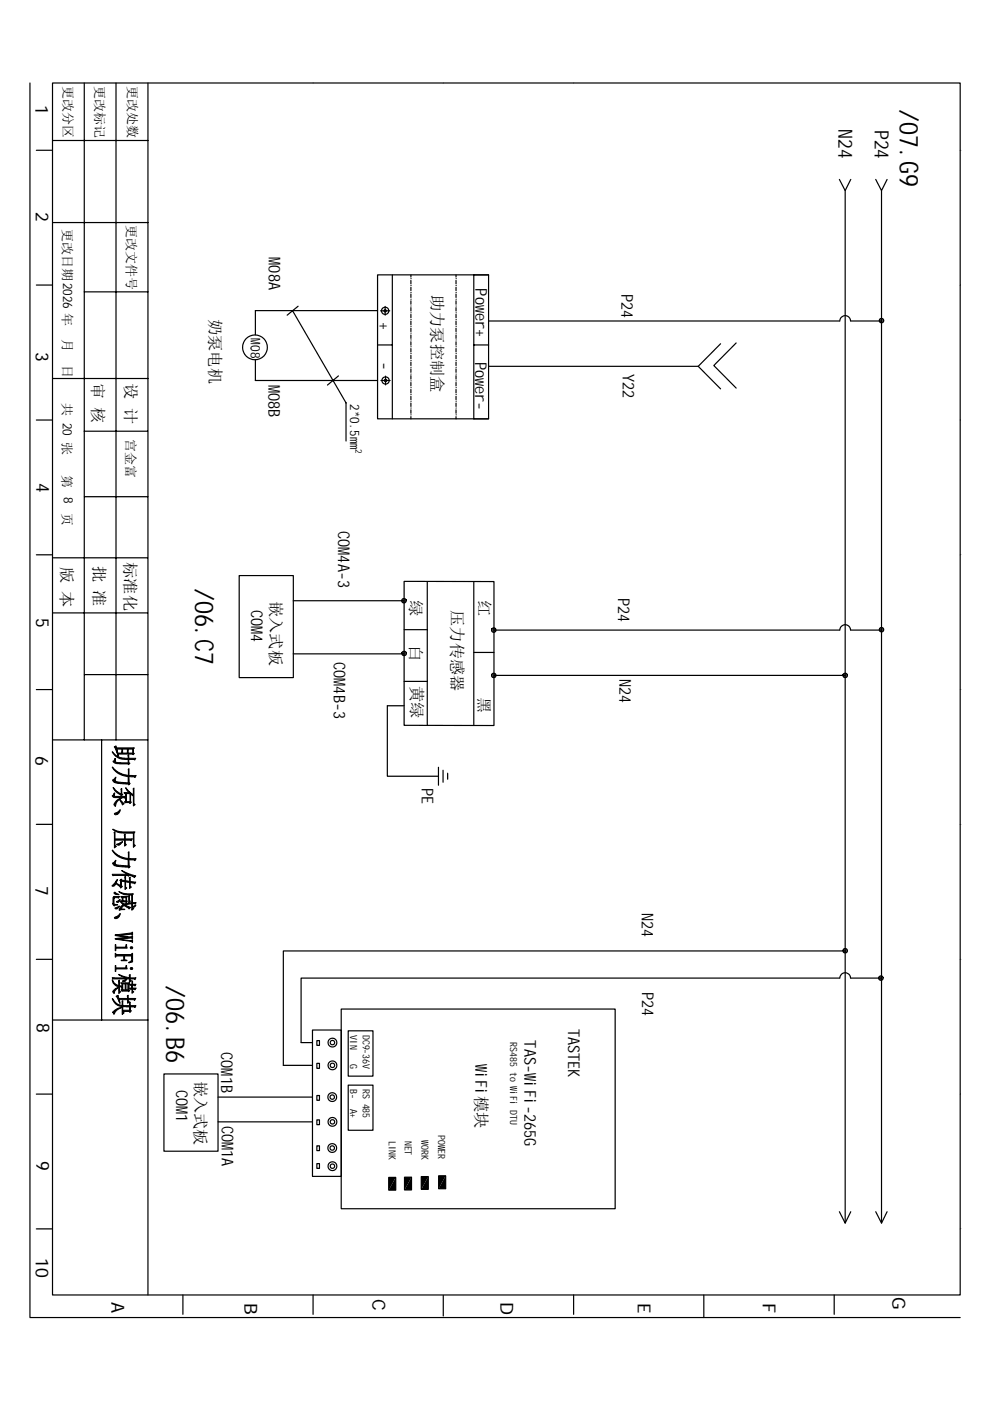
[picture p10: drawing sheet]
<svg xmlns="http://www.w3.org/2000/svg" width="210mm" height="297mm" viewBox="0 0 210 297" stroke-linecap="round" stroke-linejoin="round" font-family="sans-serif">
<g fill="none" stroke="#000" stroke-width=".25">
<path d="M6.3 17.6v261.7h197.3M11.1 17.6h192.5v257h-192.5zM17.9 17.6v139.3M24.6 17.6v139.3M31.4 17.6v257M7.7 31.9h3.4M11.1 29.8h20.3M178 38l1.2 2.4M180.4 38l-1.2 2.4v218.9M185.7 38l1.2 2.4 1.2-2.4M11.2 47.2h20.2M80.1 58.3h23.5v30.5h-23.5z"/>
<path d="M83.2 58.3v30.5M87.1 58.3v.4M87.1 59.5v.7M87.1 59.1h.1M96.7 59.1h.1M96.7 58.3v.4M96.7 59.5v.7M103.6 58.3h-3.1v30.5h3.1M186.9 40.4v218.9M7.7 60.4h3.4M17.9 61.9h13.5M53.2 73.8h.1"/>
<path d="M54.1 76.3v4.4h26M62 65.9l11.4 19.5v8.1M63.2 64.9l-2.3 1.9M71.8 79.7l-2.4 1.9M80.1 73.1h3.1M80.1 65.9h-26v5.1M80.7 65.9h1.9M81.7 65v1.8M81.7 79.7v1.9M87.1 60.9v.7M87.1 62.3v.8M87.1 63.8v.7"/>
<path d="M87.1 65.2v.7M87.1 66.7v.7M87.1 68.1v.8M87.1 69.6v.7M87.1 71v.7M87.1 72.5v.7M87.1 73.9v.7M87.1 75.3v.8M87.1 76.8v.7M87.1 78.2v.7M87.1 79.7v.7M87.1 60.5h.1"/>
<path d="M87.1 62h.1M87.1 63.4h.1M87.1 64.9h.1M87.1 66.3h.1M87.1 67.8h.1M87.1 69.2h.1M87.1 70.6h.1M87.1 72.1h.1M87.1 73.5h.1M87.1 75h.1M87.1 76.4h.1M87.1 77.9h.1"/>
<path d="M87.1 79.3h.1M96.7 60.5h.1M96.7 62h.1M96.7 63.4h.1M96.7 64.9h.1M96.7 66.3h.1M96.7 67.8h.1M96.7 69.2h.1M96.7 70.6h.1M96.7 72.1h.1M96.7 73.5h.1M96.7 75h.1"/>
<path d="M96.7 76.4h.1M96.7 77.9h.1M96.7 79.3h.1M96.7 60.9v.7M96.7 62.3v.8M96.7 63.8v.7M96.7 65.2v.7M96.7 66.7v.7M96.7 68.1v.8M96.7 69.6v.7M96.7 71v.7M96.7 72.5v.7"/>
<path d="M96.7 73.9v.7M96.7 75.3v.8M96.7 76.8v.7M96.7 78.2v.7M96.7 79.7v.7M100.5 73.1h3.1M103.6 68.1h74.4M103.6 77.7h44.4M152.8 72.9l-4.8 4.8 4.8 4.8M156.1 72.7l-4.8 4.8 4.8 4.8M178.1 68.1a1.14 1.14 0 0 1 1.1-1.2 1.14 1.14 0 0 1 1.1 1.2M180.4 68.1h6.5"/>
<path d="M7.7 89.1h3.4M11.1 80.2h20.3M17.9 91.4h13.4M80.8 80.7h1.9M87.1 81.1v.7M87.1 82.6v.7M87.1 84v.7M87.1 85.5v.7M87.1 86.9v.7M87.1 88.3v.5M87.1 80.8h.1M87.1 82.2h.1"/>
<path d="M87.1 83.6h.1M87.1 85.1h.1M87.1 86.5h.1M87.1 88h.1M96.7 80.8h.1M96.7 82.2h.1M96.7 83.6h.1M96.7 85.1h.1M96.7 86.5h.1M96.7 88h.1M96.7 81.1v.7M96.7 82.6v.7"/>
<path d="M96.7 84v.7M96.7 85.5v.7M96.7 86.9v.7M96.7 88.3v.5M7.7 117.6h3.4M11.1 118.3h20.2M17.9 105.3h13.4M11.1 129.9h20.2M50.7 122h11.5v21.7h-11.5zM62.2 127.4h23.4M62.2 138.6h23.5M85.7 123.3h19v30.5h-19z"/>
<path d="M85.7 133.5h4.9M90.6 123.3v30.5M100.5 123.3v30.5M100.5 138.3h4.2M104.7 133.6h73.3M178.1 133.6a1.14 1.14 0 0 1 1.1-1.2 1.14 1.14 0 0 1 1.1 1.2M180.4 133.6h6.5M7.7 146.2h3.4M11.1 156.9h20.2M17.9 143h13.4M21.5 156.9v59.4M85.7 149.6h-3.6v15h10.9"/>
<path d="M85.7 144.5h4.9M104.7 143.2h74.5M7.7 174.8h3.4M93 162.7v3.8M93.9 163.3v2.5M94.9 163.9v1.3M7.7 203.4h3.4M11.1 216.3h20.3M66.3 218.4h6v31h-6zM72.3 213.9h58.1v42.4h-58.1zM73.8 218.6h5.3v9.6h-5.3zM178 207.4h-114.2v13.7h2.5"/>
<path d="M178.1 207.4a1.14 1.14 0 0 1 1.1-1.2 1.14 1.14 0 0 1 1.1 1.2M179.2 201.6h-119.1v24.3h6.2M180.4 207.4h6.5M7.7 232h3.4M34.8 227.7h11.4v16.4h-11.4zM46.2 232.6h20.1M46.2 237.9h20.1M67.2 220.6h.5v1h-.5zM67.2 225.5h.5v1h-.5zM67.2 232.3h.5v1h-.5zM67.2 237.4h.5v1h-.5zM73.8 230.1h5.3v9.5h-5.3z"/>
<path d="M67.2 242.9h.5v1.1h-.5zM67.2 246.7h.5v1h-.5zM82.4 249.6h1.5v2.7h-1.5zM85.8 249.6h1.4v2.7h-1.4zM89.3 249.5h1.5v2.7h-1.5zM93 249.3h1.5v2.7h-1.5zM178 256.9l1.2 2.4 1.2-2.4M185.7 256.9l1.2 2.4 1.2-2.4M7.7 260.5h3.4M38.8 274.6v4.1M66.4 274.6v4.1M94 274.6v4.4"/>
<path d="M121.6 274.6v4.1M149.2 274.6v4.7M176.9 274.6v4.1"/>
<circle cx="54.1" cy="73.6" r="2.62"/>
<circle cx="81.7" cy="65.9" r=".77"/>
<circle cx="81.7" cy="65.9" r=".25"/>
<circle cx="186.9" cy="68" r=".47"/>
<circle cx="81.7" cy="80.7" r=".77"/>
<circle cx="81.7" cy="80.7" r=".25"/>
<circle cx="85.6" cy="127.4" r=".47"/>
<circle cx="85.7" cy="138.5" r=".47"/>
<circle cx="104.7" cy="133.6" r=".47"/>
<circle cx="186.9" cy="133.5" r=".47"/>
<circle cx="104.7" cy="143.2" r=".47"/>
<circle cx="179.2" cy="143.2" r=".47"/>
<circle cx="179.2" cy="201.6" r=".47"/>
<circle cx="186.8" cy="207.4" r=".47"/>
<circle cx="70.4" cy="232.6" r=".47"/>
<circle cx="70.4" cy="232.6" r=".94"/>
<circle cx="70.5" cy="221" r=".47"/>
<circle cx="70.5" cy="237.8" r=".47"/>
<circle cx="70.5" cy="225.9" r=".47"/>
<circle cx="70.5" cy="221" r=".94"/>
<circle cx="70.5" cy="237.9" r=".94"/>
<circle cx="70.5" cy="225.9" r=".94"/>
<circle cx="70.4" cy="243.4" r=".47"/>
<circle cx="70.4" cy="243.4" r=".94"/>
<circle cx="70.5" cy="247.2" r=".47"/>
<circle cx="70.5" cy="247.2" r=".94"/>
</g>
<g fill="#000">
<path d="M66.3 17.6h.1zM66.3 17.6l.1 .1zM66.4 17.5l.1 .1zM66.4 17.5v.1zM94 17.5v.1zM93.9 17.6l.1 .1zM94 17.5l.1 .1zM121.6 17.5l.1 .1zM121.5 17.6l.1 .1zM121.6 17.6v.1zM203.5 31.8l.1 .1zM203.6 31.8l.1 .1z"/>
<path d="M203.6 31.8v.1zM203.5 31.9h.1zM186.4 67.9v.2zM186.4 67.8v.3zM186.4 67.8v.4zM186.5 67.7l-.1 .5zM186.5 67.7v.5zM186.5 67.7v.6zM186.6 67.6l-.1 .7zM186.6 67.6v.8zM186.6 67.5v.9zM186.7 67.5l-.1 .9z"/>
<path d="M186.7 67.5v.9zM186.8 67.5v.9zM186.9 67.5l-.1 .9zM186.9 67.5v.9zM187 67.5l-.1 .9zM187 67.5v.9zM187.1 67.5l-.1 .9zM187.1 67.5v.9zM187.2 67.5l-.1 .9zM187.2 67.5v.9zM187.2 67.6v.8zM187.2 67.7v.7z"/>
<path d="M187.2 67.7v.6zM187.3 67.7l-.1 .6zM187.3 67.7v.5zM187.3 67.8v.4zM187.4 67.9v.2zM187.4 67.8v.3zM187.4 67.8l-.1 .4zM203.5 60.4l.1 .1zM203.6 60.4h.1zM203.6 60.4v.1zM203.5 89.1h.1zM203.6 89l.1 .1z"/>
<path d="M203.6 89v.1zM203.5 89l.1 .1zM203.5 117.6l.1 .1zM203.6 117.5l.1 .1zM203.6 117.5v.2zM85.2 127.3v.1zM85.2 127.2v.2zM85.2 127.2v.3zM85.2 138.3v.4zM85.2 138.3v.5zM85.2 138.5v.1zM85.2 138.4v.2z"/>
<path d="M85.2 138.4v.3zM85.3 127.1l-.1 .4zM85.3 127.1v.5zM85.3 138.3l-.1 .5zM85.3 138.3v.5zM85.3 127v.6zM85.3 127v.7zM85.3 138.2v.6zM85.3 138.2v.7zM85.4 126.9l-.1 .8zM85.4 126.9v.8zM85.4 138.1v.8z"/>
<path d="M85.5 126.9v.9zM85.5 138.1v.9zM85.6 138.1v.9zM85.6 126.9l-.1 .9zM85.6 126.9v.9zM85.7 138.1l-.1 .9zM85.7 126.9l-.1 .9zM85.7 138.1v.9zM85.7 126.9v.9zM85.8 126.9l-.1 .9zM85.8 138.1l-.1 .9zM85.8 126.9v.9z"/>
<path d="M85.9 126.9l-.1 .9zM85.9 126.9v.9zM85.8 138.1v.9zM85.9 138.1l-.1 .9zM85.9 138.1v.9zM85.9 126.9v.8zM86 127l-.1 .7zM85.9 138.1v.8zM86 138.2l-.1 .7zM86 127v.7zM86 138.2v.7zM86.1 127.1l-.1 .6z"/>
<path d="M86 138.2v.6zM86.1 138.3l-.1 .5zM86.1 127.2v.3zM86.1 127.1v.5zM86.1 127.2v.4zM86.1 138.3v.5zM86.1 127.3v.1zM86.1 127.3v.2zM86.1 138.5v.1zM86.1 138.4v.3zM86.1 138.5v.2zM86.1 138.4v.4z"/>
<path d="M104.2 133.5v.2zM104.3 133.3v.5zM104.3 133.4l-.1 .3zM104.3 133.4v.4zM104.3 133.3v.6zM104.4 133.3v.7zM104.4 133.2v.8zM104.5 133.2l-.1 .8zM104.5 133.2v.9zM104.6 133.1l-.1 1zM104.6 133.1v1zM104.7 133.1v1z"/>
<path d="M104.8 133.1l-.1 1zM104.8 133.1v1zM104.9 133.2l-.1 .9zM104.9 133.2v.9zM104.9 133.2v.8zM105 133.3l-.1 .7zM105 133.3v.7zM105.1 133.3l-.1 .7zM105.1 133.3v.5zM105.1 133.4v.4zM105.1 133.3v.6zM105.2 133.5v.2z"/>
<path d="M105.2 133.5l-.1 .3zM186.4 133.5v.1zM186.4 133.3v.4zM186.4 133.4v.2zM186.4 133.4v.3zM186.5 133.3l-.1 .4zM186.5 133.3v.5zM186.5 133.2v.6zM186.6 133.2v.7zM186.6 133.1v.8zM186.7 133.1l-.1 .8zM186.7 133.1v.9z"/>
<path d="M186.8 133l-.1 1zM186.8 133v1zM186.9 133l-.1 1zM186.9 133v1zM187 133l-.1 1zM187 133v1zM187.1 133.1l-.1 .9zM187.1 133.1v.9zM187.2 133.1l-.1 .9zM187.2 133.1v.8zM187.2 133.2v.7zM187.2 133.2v.6z"/>
<path d="M187.3 133.3l-.1 .5zM187.3 133.3v.5zM187.4 133.5v.1zM187.4 133.4v.3zM187.4 133.5v.2zM187.3 133.3v.4zM187.4 133.4l-.1 .3zM104.2 143v.3zM104.2 143v.4zM104.2 143.2v.1zM104.2 143.1v.2zM104.3 142.9l-.1 .5z"/>
<path d="M104.3 142.9v.6zM104.4 142.9l-.1 .6zM104.4 142.9v.7zM104.4 142.8v.8zM104.5 142.8l-.1 .8zM104.5 142.8v.9zM104.6 142.7l-.1 1zM104.6 142.7v1zM104.7 142.7l-.1 1zM104.7 142.7v1zM104.8 142.7l-.1 1zM104.8 142.7v1z"/>
<path d="M104.9 142.8l-.1 .9zM104.9 142.8v.9zM104.9 142.8v.8zM105 142.9l-.1 .7zM105 142.9v.7zM105 142.9v.6zM105.1 142.9l-.1 .6zM105.1 142.9v.6zM105.1 143v.5zM105.2 143.2v.1zM105.2 143.1v.2zM105.1 143v.4z"/>
<path d="M105.2 143.1l-.1 .3zM178.7 143.1v.1zM178.7 143.1v.2zM178.8 142.9v.5zM178.8 142.9v.6zM178.8 143l-.1 .3zM178.8 143v.4zM178.9 142.8l-.1 .7zM178.9 142.8v.7zM178.9 142.8v.8zM179 142.8v.8zM179.1 142.7v1z"/>
<path d="M179.2 142.7l-.1 1zM179.2 142.7v1zM179.3 142.7l-.1 1zM179.3 142.7v1zM179.4 142.8l-.1 .9zM179.4 142.8v.8zM179.5 142.8l-.1 .8zM179.5 142.8v.8zM179.5 142.8v.7zM179.5 142.9v.6zM179.6 142.9l-.1 .6zM179.6 142.9v.6z"/>
<path d="M179.6 143v.5zM179.7 143.1v.1zM179.7 143.1v.2zM179.6 143v.4zM179.7 143.1l-.1 .3zM203.5 146.2l.1 .1zM203.6 146.1l.1 .1zM203.6 146.1v.1zM203.5 146.2h.1zM203.5 174.7l.1 .2zM203.6 174.7l.1 .1zM203.6 174.7v.1z"/>
<path d="M203.5 174.7l.1 .1zM203.5 174.8l.1 .1zM178.7 201.5v.2zM178.8 201.3v.5zM178.8 201.4l-.1 .3zM178.8 201.4v.4zM178.8 201.3v.6zM178.9 201.2l-.1 .7zM178.9 201.2v.8zM179 201.2l-.1 .8zM179 201.2v.8zM179.1 201.1v.9z"/>
<path d="M179.2 201.1l-.1 .9zM179.2 201.1v.9zM179.3 201.1l-.1 .9zM179.3 201.1v.9zM179.4 201.2l-.1 .8zM179.4 201.2v.8zM179.5 201.2l-.1 .8zM179.5 201.2v.8zM179.5 201.3v.7zM179.5 201.3v.6zM179.6 201.3l-.1 .6zM179.6 201.3v.5z"/>
<path d="M179.6 201.4v.4zM179.7 201.5v.2zM179.7 201.5l-.1 .3zM186.3 207.3v.2zM186.3 207.2v.3zM186.3 207.2v.4zM186.4 207.1l-.1 .5zM186.4 207.1v.5zM186.4 207v.6zM186.4 207v.7zM186.5 207v.8zM186.6 207v.8z"/>
<path d="M186.6 206.9v.9zM186.7 206.9l-.1 .9zM186.7 206.9v.9zM186.8 206.9l-.1 .9zM186.8 206.9v.9zM186.9 206.9l-.1 .9zM186.9 206.9v.9zM186.9 207v.8zM187 207l-.1 .8zM187 207v.8zM187.1 207l-.1 .8zM187.1 207v.7z"/>
<path d="M187.2 207.1l-.1 .6zM187.2 207.1v.5zM187.2 207.2v.4zM187.2 207.3v.2zM187.2 207.2v.3zM203.5 203.4l.1 .1zM203.6 203.3l.1 .1zM203.6 203.3v.1zM203.5 203.4h.1zM203.5 232l.1 .1zM203.6 231.9l.1 .1zM203.6 231.9v.1z"/>
<path d="M203.5 231.9l.1 .1zM203.5 231.9l.1 .2zM82.4 249.6h1.5l-1.5 2.7zM83.9 249.6v2.7h-1.5zM85.8 249.6h1.4l-1.4 2.7zM87.2 249.6v2.7h-1.4zM89.3 249.5h1.5l-1.5 2.7zM90.8 249.5v2.7h-1.5zM93 249.3h1.5l-1.5 2.7zM94.5 249.3v2.7h-1.5zM203.5 260.5l.1 .1zM203.6 260.5h.1z"/>
<path d="M203.6 260.5v.1z"/>
</g>
<g fill="#000" stroke="#000" stroke-width=".21">
<path d="M28.2 158.6h.3l-.2 .2z" fill-rule="evenodd"/>
<path d="M24.2 158.4l.4-.3 .1 .5h3.5l.1 1 .2 .2-.3 .2v-1.2h-1.1l-.1 .9v-.9h-1l-.1 .9v-.9h-1.1v.7z" fill-rule="evenodd"/>
<path d="M24.2 168.2l.1-.1v.6z" fill-rule="evenodd"/>
<path d="M24.4 177.9h2v.2h-2z" fill-rule="evenodd"/>
<path d="M24.4 160.8v.6z" fill-rule="evenodd"/>
<path d="M23.9 165.3l.7-.5-.2 1.1-.4-.2z" fill-rule="evenodd"/>
<path d="M24.2 176.5l.2-.2v2.9l.3 .2-.4 .4z" fill-rule="evenodd"/>
<path d="M25 159.9l.1 .4z" fill-rule="evenodd"/>
<path d="M24.3 172.5l.6-.3 .5-.5a.96 .96 0 0 1-1.1 1z" fill-rule="evenodd"/>
<path d="M24 167l.7 .8 1 .5v.4l-.9-.7z" fill-rule="evenodd"/>
<path d="M24.6 169.9l.8-.7 .5-.1-.5 .4a2.3 2.3 0 0 0-1 1.5v-.1a.63 .63 0 0 1 .2-1z" fill-rule="evenodd"/>
<path d="M24.8 179l1.2-.6a.88 .88 0 0 1-1.3 .7z" fill-rule="evenodd"/>
<path d="M25.6 167.3l.2-.1v1.1l.2 .2-.3 .2z" fill-rule="evenodd"/>
<path d="M25.4 169.4l.9 1-.3 .3z" fill-rule="evenodd"/>
<path d="M24.2 168.2l.1 .7h2.2l-.1 .3-.2-.1h-2a.3 .3 0 0 1-.4-.3 .3 .3 0 0 1 .3-.3z" fill-rule="evenodd"/>
<path d="M26.3 168h.4l-.1 2v-1.7h-.2z" fill-rule="evenodd"/>
<path d="M26.3 177l.2-.1v1.9l.3 .3-.4 .3z" fill-rule="evenodd"/>
<path d="M23.8 159.4l1 .9 1.2 .4 1.2 .1v.2l-1.8-.1-.9-.6z" fill-rule="evenodd"/>
<path d="M23.8 162.6l1.3 1.1 .9 .5 1.2 .2v1.6v-1.3l-1.2-.3-.9-.4-1-.8z" fill-rule="evenodd"/>
<path d="M24.4 160.8v.6l.2 .2 2.6 .1 .1 .4-.2-.1h-1.8l-1-.2-.3-.4z" fill-rule="evenodd"/>
<path d="M24.4 165.5l.6 .3 2.2 .2v-1.6l.1 2-.2-.2-2.5-.2-.2-.1z" fill-rule="evenodd"/>
<path d="M26.6 167l.7 .8v.2z" fill-rule="evenodd"/>
<path d="M27.1 160.2l.2-.2v1.7l.3 .1-.3 .3z" fill-rule="evenodd"/>
<path d="M26.8 168.3v1.7h.8v.3l-.2-.1h-.7z" fill-rule="evenodd"/>
<path d="M27.3 163v3l.3 .1-.3 .3-.1-3.3z" fill-rule="evenodd"/>
<path d="M26.7 168h.6v-.2l.3 .2 .1 2 .2 .1-.3 .2v-2h-.8l-.1 1.9h-.2l-.1-.2h.2z" fill-rule="evenodd"/>
<path d="M26.5 177.9l1.6-.1-.3 .5-.2-.2h-1.1z" fill-rule="evenodd"/>
<path d="M24.8 158.8l.2 .9h.9l.1-.9v.9h1l.1-.9v.9h1.1v.3l-.1-.1h-3.1v.3l-.2-.6z" fill-rule="evenodd"/>
<path d="M27.6 168l.7 .5v.3l-.6-.5z" fill-rule="evenodd"/>
<path d="M28.4 176.4h.2l-.2 .2z" fill-rule="evenodd"/>
<path d="M28.2 167.2l.2-.1v3.3l.3 .2-.4 .3z" fill-rule="evenodd"/>
<path d="M23.9 175.8l1.6 .5 2.9 .1v2.6l.3 .3-.4 .3v-3h-3z" fill-rule="evenodd"/>
<path d="M27.3 160.8h1.5l-.2 .3-1.3-.1z" fill-rule="evenodd"/>
<path d="M27.3 164.4h1.6l-.3 .5-.2-.2h-1.1z" fill-rule="evenodd"/>
<path d="M24 191.5v.2z" fill-rule="evenodd"/>
<path d="M23.9 183l.2-.1 .4-.5h.1l-.2 1.1-.4-.2z" fill-rule="evenodd"/>
<path d="M24.8 186.5h.1l-.3 .7v-.4z" fill-rule="evenodd"/>
<path d="M24.1 190.1l.1 1.6 .7 .1-.3 .1a.3 .3 0 0 1-.4 .2 .3 .3 0 0 1-.2-.3v-1.5z" fill-rule="evenodd"/>
<path d="M24.2 189.2l.1-.1 .9 .6-.8-.1-.2-.2z" fill-rule="evenodd"/>
<path d="M24.2 190.1h1.2l-.3 .3-.8-.1-.1 .2z" fill-rule="evenodd"/>
<path d="M24.3 192.6l1-.5a.58 .58 0 0 1-.3 .5 .58 .58 0 0 1-.7 0z" fill-rule="evenodd"/>
<path d="M24.7 191.2l.8-.5-.3 .5-.3 .1z" fill-rule="evenodd"/>
<path d="M24.3 194.5l.7-.3 .4-.5a1.11 1.11 0 0 1-.7 1.1h-.3z" fill-rule="evenodd"/>
<path d="M25.4 186.7l.3-.3-.1 1.4v-1z" fill-rule="evenodd"/>
<path d="M24.6 186.8v.4l1 .6 .1-1.4v1.4l.3 .1-.4 .4-.6-.7a.32 .32 0 0 0-.4-.2 .32 .32 0 0 0-.3 .3 .3 .3 0 0 1-.2 .2 .3 .3 0 0 1-.3-.2z" fill-rule="evenodd"/>
<path d="M25.6 190.1h.4v.9v-.7h-.3z" fill-rule="evenodd"/>
<path d="M25.4 191l.7 .5v.3z" fill-rule="evenodd"/>
<path d="M25.7 192.7l.8 .2h-.9z" fill-rule="evenodd"/>
<path d="M25.7 186.4l.1 .2 .7 .1v.2l-.8-.1z" fill-rule="evenodd"/>
<path d="M26 190.1h.1v.9h.6l.1 .3-.2-.1h-.7l-.2-.2h.3z" fill-rule="evenodd"/>
<path d="M26.4 185.9l.2-.1v2.3l.3 .2-.4 .3z" fill-rule="evenodd"/>
<path d="M26.1 190.1h.7v.9l.2 .1-.2 .2-.1-1h-.6z" fill-rule="evenodd"/>
<path d="M26.8 190.1h.2l-.2 .2z" fill-rule="evenodd"/>
<path d="M25.8 184.6l1.3 .6-.1 .2z" fill-rule="evenodd"/>
<path d="M23.8 180.2l.7 .8 .9 .6 1.8 .4v1.6v-1.3l-1.2-.3-.9-.4-.7-.5z" fill-rule="evenodd"/>
<path d="M24.4 198.2l2.8 .5h-.5l-2.3-.3z" fill-rule="evenodd"/>
<path d="M24.4 183.1l.5 .3 2.3 .2v-1.6l.1 2-.2-.2-2.4-.1-.3-.2z" fill-rule="evenodd"/>
<path d="M26.6 186.7l.9 .1v.3l-.9-.1z" fill-rule="evenodd"/>
<path d="M27.2 180.7l.1-.1v3l.3 .1-.3 .3z" fill-rule="evenodd"/>
<path d="M27.3 190l.1-.1v1l.2 .2-.3 .3z" fill-rule="evenodd"/>
<path d="M26.1 191.6l.2 .1 .3-.1v.3l1.1 .5-.4 .3-.4-.4a.68 .68 0 0 0-.7-.2 .68 .68 0 0 0-.5 .6l-.1 .2-.3 .1a1.41 1.41 0 0 1 .8-1.2z" fill-rule="evenodd"/>
<path d="M27.4 186.1l.2-.1v1.9l.3 .2-.4 .3z" fill-rule="evenodd"/>
<path d="M26.6 191.6l1.3-.2v.2l-1.3 .3z" fill-rule="evenodd"/>
<path d="M24.4 199l3.4 .5 .3-.3v.6l-.2-.2-3.5-.5z" fill-rule="evenodd"/>
<path d="M24.4 198.2l3.5-.4 .2-.2v.7l-.3-.2-2.4 .3z" fill-rule="evenodd"/>
<path d="M24.4 199l3.5-.4 .2-.2v.6l-.3-.1-2.3 .2z" fill-rule="evenodd"/>
<path d="M28 189.5h.3l-.2 .3z" fill-rule="evenodd"/>
<path d="M25.2 189l1 .4 1.8 .1 .1 2.9 .3 .2-.5 .4v-3.2h-.8a2.79 2.79 0 0 1-1.9-.8z" fill-rule="evenodd"/>
<path d="M23.8 185.4h3.2l.1-.2 1.7 .5-.3 .4-1.1-.6-.2 .3-.1-.2-3.2 .1z" fill-rule="evenodd"/>
<path d="M27.6 186.9l1.2 .1-.2 .4-1-.3z" fill-rule="evenodd"/>
<path d="M28.2 192.2l.6-.3-.4 .5z" fill-rule="evenodd"/>
<path d="M27.3 182l1.6 .1-.3 .4-.3-.2h-1z" fill-rule="evenodd"/>
<path d="M28.1 191.4h.8l-.2 .3-.2-.1h-.4z" fill-rule="evenodd"/>
<path d="M23.8 207.7l.2 .3a1.77 1.77 0 0 0 1.2 1v.2a1.62 1.62 0 0 1-1.4-1.5z" fill-rule="evenodd"/>
<path d="M24.3 209.7l.9-.3a2.11 2.11 0 0 0-1.1 1.2 .46 .46 0 0 1-.1-.5 .46 .46 0 0 1 .3-.4z" fill-rule="evenodd"/>
<path d="M25.3 211.9l.2 .8-.2-.3z" fill-rule="evenodd"/>
<path d="M25.1 208l.2-.2v2.3l.3 .2-.4 .3z" fill-rule="evenodd"/>
<path d="M25.3 209h.6v.9v-.6l-.6-.1z" fill-rule="evenodd"/>
<path d="M23.8 211.7l1 1.1 1.1 .4v.3l-1.3-.5z" fill-rule="evenodd"/>
<path d="M24 214.5l.9-.7 1-.2v-.4v.4l-.4 .2a2.4 2.4 0 0 0-1.4 1.2l-.3-.3z" fill-rule="evenodd"/>
<path d="M25.9 209l.1 1.1h-.2l-.1-.2h.2z" fill-rule="evenodd"/>
<path d="M26 212.2v2.3l.3 .2-.4 .4v-2.8z" fill-rule="evenodd"/>
<path d="M26 208.4h.6v1.5v-1.3h-.6z" fill-rule="evenodd"/>
<path d="M23.8 207.3h2.7l.1 .2h-2.7z" fill-rule="evenodd"/>
<path d="M26 208l.8-.5-.3 .6h-.3z" fill-rule="evenodd"/>
<path d="M26.4 202.7v.7l.5 .3h-1.2v-.1l.5-.2z" fill-rule="evenodd"/>
<path d="M24.4 200.3h.2l.1 .5h1.8l.2-.1v-.4h.1l.2 .7h-2.3l-.1 .2v.4h-.2z" fill-rule="evenodd"/>
<path d="M24.4 204.7h.2l.1 .5h1.8l.3-.5 .2 .7h-2.3l-.1 .2v.4h-.2z" fill-rule="evenodd"/>
<path d="M24.6 211.2l.5-.2 .1 .7h1.9v.2h-1.8v.5z" fill-rule="evenodd"/>
<path d="M26.7 208.4h.5v1.5v-1.3h-.5z" fill-rule="evenodd"/>
<path d="M25.1 206.6l2.3 .7v.2h-.5l-.1 .2-.3-.4z" fill-rule="evenodd"/>
<path d="M27 211.1l.2-.1v1.2l.2 .2-.3 .3z" fill-rule="evenodd"/>
<path d="M25.6 208.4h.4v1.5h.6v-1.5l.1 .2v1.3h.5v-1.5h.3l-.2 .2v1.7l-.2-.2h-1.1l-.1-1.5h-.2z" fill-rule="evenodd"/>
<path d="M26 213.2h1.5v1v-.7l-1.5-.1z" fill-rule="evenodd"/>
<path d="M27.3 208.6v1.3l.2 .1-.2 .3z" fill-rule="evenodd"/>
<path d="M26 214.2h1.5v-1l.1 1.4-.2-.2h-1.4z" fill-rule="evenodd"/>
<path d="M27.4 206.7l.2-.1v1.1l.3 .2-.5 .4z" fill-rule="evenodd"/>
<path d="M27.4 212.6l.2-.1v1.7l.3 .1-.3 .3z" fill-rule="evenodd"/>
<path d="M24.4 202.1l.2 .3h3.3l.1-.1v1l-.1-.6h-1.5l-.1 .5v-.5h-1.6l-.3 .2z" fill-rule="evenodd"/>
<path d="M27.4 208.7h.6v.8v-.6h-.4z" fill-rule="evenodd"/>
<path d="M28 208.7v1h-.4l-.1-.2h.5z" fill-rule="evenodd"/>
<path d="M28 202.1h.1v1.8l-.8 .3v-.2l.5-.3 .1-.2z" fill-rule="evenodd"/>
<path d="M27.7 200.8h.4v.3h-.4z" fill-rule="evenodd"/>
<path d="M27.7 205.2h.4v.3h-.4z" fill-rule="evenodd"/>
<path d="M27.9 208.1l.2-.1v2.1l.3 .2-.4 .3z" fill-rule="evenodd"/>
<path d="M27.2 211.7h1.6l-.3 .4-.1-.2h-1.2z" fill-rule="evenodd"/>
<path d="M27.6 207.3h1.2l-.2 .4-.1-.2h-.9z" fill-rule="evenodd"/>
<path d="M28.1 208.7h.7l-.2 .4-.1-.2h-.4z" fill-rule="evenodd"/>
<path d="M27.6 213.2h1.2l-.2 .4-.2-.1h-.8z" fill-rule="evenodd"/>
<path d="M28.1 209.5h.8l-.3 .4-.5-.2z" fill-rule="evenodd"/>
</g>
<g font-size="5.5">
<text x="190.8" y="23.2" transform="rotate(90 190.8 23.2)">/07.G9</text>
<text x="41.4" y="124.6" transform="rotate(90 41.4 124.6)">/06.C7</text>
<text x="35.2" y="208.9" transform="rotate(90 35.2 208.9)">/06.B6</text>
</g>
<g font-size="4.1">
<text x="177.8" y="27.4" transform="rotate(90 177.8 27.4)">N24</text>
<text x="185.5" y="27.5" transform="rotate(90 185.5 27.5)">P24</text>
</g>
<g font-size="3.8">
<text x="7.5" y="22.3" transform="rotate(90 7.5 22.3)">1</text>
<text x="7.6" y="44.9" transform="rotate(90 7.6 44.9)">2</text>
<text x="7.6" y="74.6" transform="rotate(90 7.6 74.6)">3</text>
<text x="7.7" y="102.4" transform="rotate(90 7.7 102.4)">4</text>
<text x="7.7" y="131" transform="rotate(90 7.7 131)">5</text>
<text x="7.5" y="160.2" transform="rotate(90 7.5 160.2)">6</text>
<text x="7.5" y="187.8" transform="rotate(90 7.5 187.8)">7</text>
<text x="7.8" y="216.9" transform="rotate(90 7.8 216.9)">8</text>
<text x="7.7" y="246.2" transform="rotate(90 7.7 246.2)">9</text>
<text x="7.6" y="266.8" transform="rotate(90 7.6 266.8)">10</text>
<text x="79" y="275.5" transform="rotate(90 79 275.5)">C</text>
<text x="189.2" y="275" transform="rotate(90 189.2 275)">G</text>
<text x="23.6" y="276.1" transform="rotate(90 23.6 276.1)">A</text>
<text x="51.8" y="276.3" transform="rotate(90 51.8 276.3)">B</text>
<text x="106.1" y="276" transform="rotate(90 106.1 276)">D</text>
<text x="135.2" y="276.3" transform="rotate(90 135.2 276.3)">E</text>
<text x="161.8" y="276.2" transform="rotate(90 161.8 276.2)">F</text>
</g>
<g font-size="3.4">
<text x="57" y="54.6" transform="rotate(90 57 54.6)">M08A</text>
<text x="91.5" y="62.5" transform="rotate(90 91.5 62.5)">助力泵控制盒</text>
<text x="100.8" y="61.2" transform="rotate(90 100.8 61.2)">Power+</text>
<text x="131.7" y="62.3" transform="rotate(90 131.7 62.3)">P24</text>
<text x="44.4" y="67.6" transform="rotate(90 44.4 67.6)">奶泵电机</text>
<text x="80.4" y="68.3" transform="rotate(90 80.4 68.3)">+</text>
<text x="80.5" y="76.7" transform="rotate(90 80.5 76.7)">-</text>
<text x="100.8" y="76.7" transform="rotate(90 100.8 76.7)">Power-</text>
<text x="19.6" y="81.2" transform="rotate(90 19.6 81.2)">审 核</text>
<text x="26.5" y="81.3" transform="rotate(90 26.5 81.3)">设 计</text>
<text x="56.9" y="81.6" transform="rotate(90 56.9 81.6)">M08B</text>
<text x="132" y="79.3" transform="rotate(90 132 79.3)">Y22</text>
<text x="71.7" y="112.6" transform="rotate(90 71.7 112.6)">COM4A-3</text>
<text x="19.9" y="120" transform="rotate(90 19.9 120)">批 准</text>
<text x="26.4" y="119.2" transform="rotate(90 26.4 119.2)">标准化</text>
<text x="13" y="120.2" transform="rotate(90 13 120.2)">版 本</text>
<text x="53.3" y="129.3" transform="rotate(90 53.3 129.3)">COM4</text>
<text x="57.3" y="127.4" transform="rotate(90 57.3 127.4)">嵌入式板</text>
<text x="87" y="127.2" transform="rotate(90 87 127.2)">绿</text>
<text x="95.8" y="129.4" transform="rotate(90 95.8 129.4)">压力传感器</text>
<text x="101.5" y="127.3" transform="rotate(90 101.5 127.3)">红</text>
<text x="131.1" y="126.8" transform="rotate(90 131.1 126.8)">P24</text>
<text x="87" y="136.8" transform="rotate(90 87 136.8)">白</text>
<text x="70.8" y="140.3" transform="rotate(90 70.8 140.3)">COM4B-3</text>
<text x="131.3" y="143.9" transform="rotate(90 131.3 143.9)">N24</text>
<text x="87.2" y="145.5" transform="rotate(90 87.2 145.5)">黄绿</text>
<text x="101.5" y="147.8" transform="rotate(90 101.5 147.8)">黑</text>
<text x="89.4" y="167.1" transform="rotate(90 89.4 167.1)">PE</text>
<text x="136.1" y="193.6" transform="rotate(90 136.1 193.6)">N24</text>
<text x="136.1" y="210.3" transform="rotate(90 136.1 210.3)">P24</text>
<text x="111.2" y="220.6" transform="rotate(90 111.2 220.6)">TAS-WiFi-265G</text>
<text x="120.5" y="218.1" transform="rotate(90 120.5 218.1)">TASTEK</text>
<text x="46.9" y="223" transform="rotate(90 46.9 223)">COM1B</text>
<text x="100.8" y="225.5" transform="rotate(90 100.8 225.5)">WiFi模块</text>
<text x="37.3" y="231" transform="rotate(90 37.3 231)">COM1</text>
<text x="41.3" y="229.1" transform="rotate(90 41.3 229.1)">嵌入式板</text>
<text x="47" y="238.7" transform="rotate(90 47 238.7)">COM1A</text>
</g>
<g font-size="2.8">
<text x="13.5" y="18.3" transform="rotate(90 13.5 18.3)">更改分区</text>
<text x="20.2" y="18.3" transform="rotate(90 20.2 18.3)">更改标记</text>
<text x="27.1" y="18.3" transform="rotate(90 27.1 18.3)">更改处数</text>
<text x="26.9" y="47.7" transform="rotate(90 26.9 47.7)">更改文件号</text>
<text x="13.3" y="48.5" transform="rotate(90 13.3 48.5)">更改日期2026 年</text>
<text x="13.3" y="71.9" transform="rotate(90 13.3 71.9)">月</text>
<text x="53.2" y="71.7" transform="rotate(90 53.2 71.7)">M08</text>
<text x="13.3" y="77.4" transform="rotate(90 13.3 77.4)">日</text>
<text x="13.3" y="85.5" transform="rotate(90 13.3 85.5)">共 20 张</text>
<text x="74.2" y="85.7" transform="rotate(90 74.2 85.7)">2*0.5mm</text>
<text x="26.8" y="93" transform="rotate(90 26.8 93)">宫金富</text>
<text x="13.3" y="100.7" transform="rotate(90 13.3 100.7)">第 8</text>
<text x="13.3" y="108.8" transform="rotate(90 13.3 108.8)">页</text>
</g>
<g font-size="2.1">
<text x="74.2" y="219.4" transform="rotate(90 74.2 219.4)">VIN</text>
<text x="77" y="219.4" transform="rotate(90 77 219.4)">DC9-36V</text>
<text x="108.2" y="221" transform="rotate(90 108.2 221)">RS485 to WiFi DTU</text>
<text x="74.2" y="225.6" transform="rotate(90 74.2 225.6)">G</text>
<text x="74.2" y="230.9" transform="rotate(90 74.2 230.9)">B-</text>
<text x="77" y="230.9" transform="rotate(90 77 230.9)">RS 485</text>
<text x="74.2" y="235.1" transform="rotate(90 74.2 235.1)">A+</text>
<text x="82.5" y="241.8" transform="rotate(90 82.5 241.8)">LINK</text>
<text x="85.8" y="241.8" transform="rotate(90 85.8 241.8)">NET</text>
<text x="89.4" y="241.7" transform="rotate(90 89.4 241.7)">WORK</text>
<text x="92.9" y="240.6" transform="rotate(90 92.9 240.6)">POWER</text>
</g>
<text font-size="1.9" x="75.4" y="95.2" transform="rotate(90 75.4 95.2)">2</text>
</svg>
